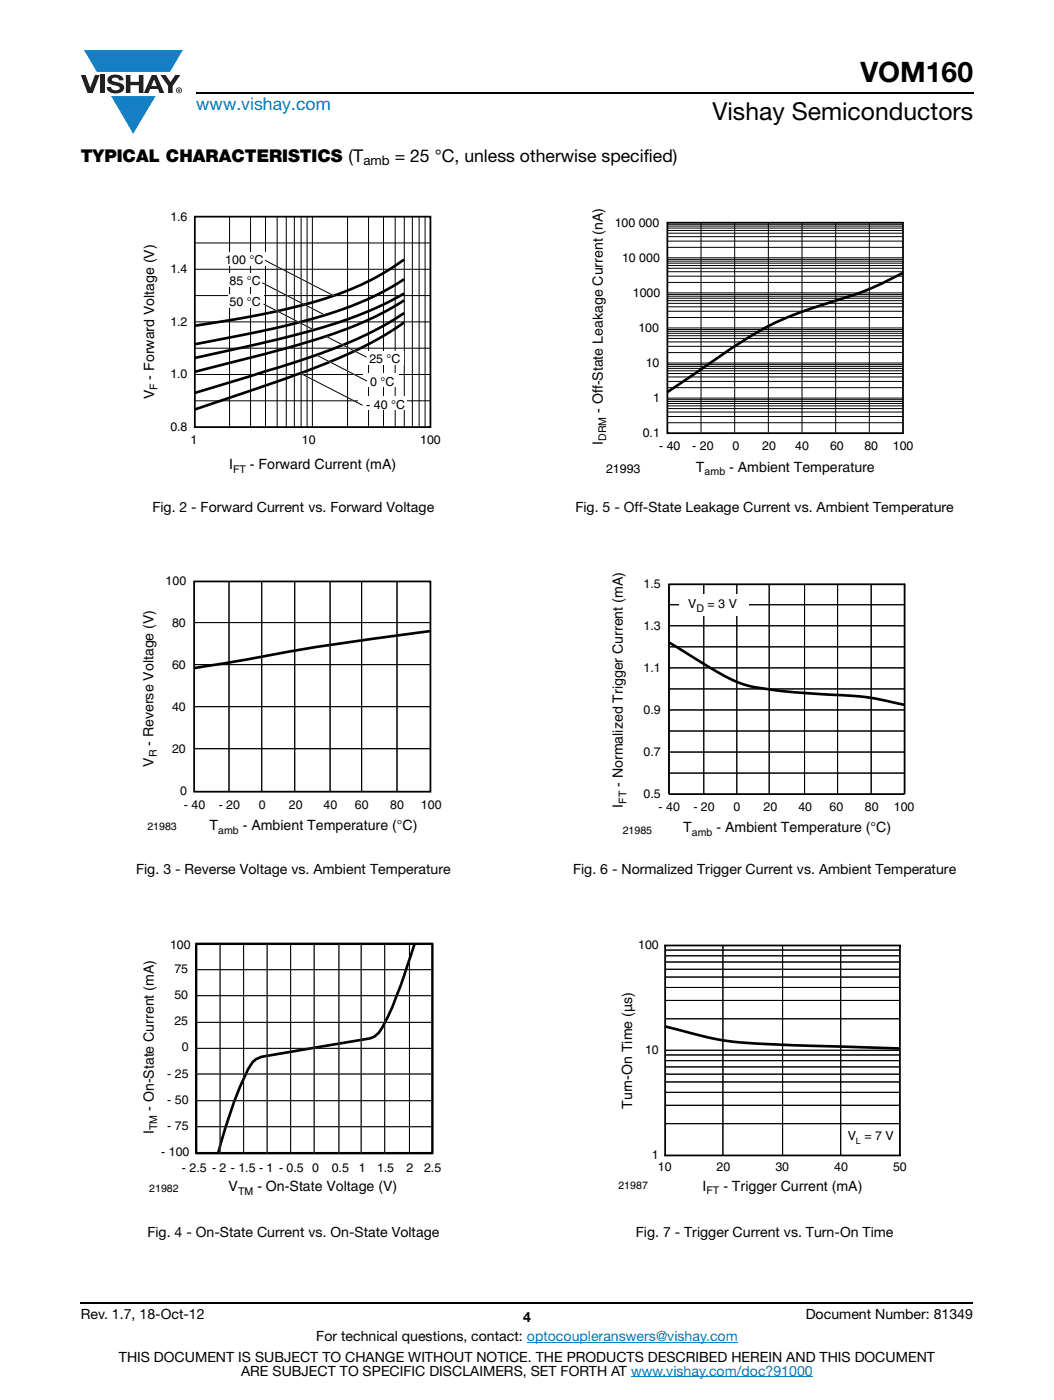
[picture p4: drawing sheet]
<svg xmlns="http://www.w3.org/2000/svg" width="210mm" height="279mm" viewBox="0 0 210 279" stroke-linecap="round" stroke-linejoin="round" font-family="sans-serif">
<g fill="#147fc3">
<path d="M16.8 10h19.7l-2.6 4.3h-1.1h-13.5z"/>
<path d="M22.2 19.2h8.9l-4.5 7.5z"/>
</g>
<g fill="#231f20">
<path d="M16.1 15h1l.9 2.5 .9-2.5h1l-1.4 3.6h-1z"/>
<path d="M20 15h.9v3.6h-.9z"/>
<path d="M21.8 15.3a2.1 2.1 0 0 1 2.7 .3l.1 .4h-.8a.79 .79 0 0 0-.7-.5 .79 .79 0 0 0-.8 .4l.2 .3 1 .2a1.08 1.08 0 0 1 1.3 1 1.08 1.08 0 0 1-1.1 1.2 1.73 1.73 0 0 1-2.4-1.2h.9a.96 .96 0 0 0 .8 .6 .96 .96 0 0 0 .9-.4 1.31 1.31 0 0 0-1.2-.6 1.03 1.03 0 0 1-1.1-.6 1.03 1.03 0 0 1 .2-1.1z"/>
<path d="M25.1 15h.9v1.3h1.7v-1.3h.9v3.6h-.9v-1.6h-1.7v1.6h-.9z"/>
<path d="M32 15h1l1 1.4 1-1.4h1l-1.6 2.2v1.4h-.9v-1.4z"/>
<path d="M30.7 15.9l.6 1.3h-1.1zM30.3 15l-1.6 3.6h.9l.4-.8h1.5l.3 .8h1l-1.6-3.6z"/>
<path d="M35.3 18a.46 .46 0 0 1 .9 0 .46 .46 0 0 1-.9 0zM35.1 18a.6 .6 0 0 0 1.2 0 .6 .6 0 0 0-1.2 0z"/>
<path d="M35.6 17.8h.2v.2h-.2zM35.5 17.7v.7h.1v-.3l.4 .3-.2-.3 .2-.2-.1-.2z"/>
</g>
<path d="M39.1 18.6h155M16.1 260h178" fill="none" stroke="#000" stroke-width=".36"/>
<path d="M105.1 267.9h42.1M125.9 274.8h36.3" fill="none" stroke="#007ec4" stroke-width=".2"/>
<path d="M28.3 41.9h59.6v53.1h-59.6z" fill="#fff"/>
<g fill="none" stroke="#000" stroke-width=".2">
<path d="M38.8 48.5h47.1M38.8 53.7h47.1M38.8 59h47.1M45.8 43.2v42M50 43.2v42M53 43.2v42M55.3 43.2v42M57.1 43.2v42M58.7 43.2v42M60.1 43.2v42M61.3 43.2v42M62.3 43.2v42"/>
<path d="M69.3 43.2v42M73.5 43.2v42M76.5 43.2v42M78.8 43.2v42M80.6 43.2v42M82.3 43.2v42M83.6 43.2v42M84.8 43.2v42M38.8 64.2h47.1M38.8 69.5h47.1M38.8 74.7h47.1M38.8 80h47.1"/>
</g>
<path d="M38.9 43.2h47v42h-47z" fill="none" stroke="#000" stroke-width=".35"/>
<path d="M80.6 51.8l-3.6 2.4-3.5 1.9-4.6 2.1-4.1 1.4-4.7 1.4-6.6 1.5-6.1 1.1-8.5 1.4M80.6 55.7l-3.4 2.1-4 2-3.1 1.3-5.1 1.7-9.7 2.6-16.4 3.3M80.6 58.6l-3.1 1.7-3.6 1.7-4 1.5-4.9 1.6-9.7 2.7-16.4 3.6M80.6 59.9l-3.1 2-3 1.5-3.2 1.4-5.1 1.9-9.1 2.8-18.2 4.7M80.6 62.5l-3.1 2-3.1 1.7-3.3 1.5-4.6 1.9-8.2 2.9-19.4 5.9M80.6 64.3l-2.7 1.9-3.9 2.2-7.3 3.4-10.6 4.1-17.2 5.8" fill="none" stroke="#000" stroke-width=".53"/>
<g fill="#fff">
<path d="M71.6 79.1h9.6v2.8h-9.6z"/>
<path d="M72.3 74.6h7.2v2.7h-7.2z"/>
<path d="M72.6 70h7.9v2.7h-7.9z"/>
<path d="M45.4 58.6h7.2v2.8h-7.2z"/>
<path d="M45.4 54.4h7.2v2.8h-7.2z"/>
<path d="M44.6 50.3h8.7v2.7h-8.7z"/>
<path d="M65 67.1l8.1 4.2z"/>
</g>
<path d="M65 67.1l8.1 4.2" fill="none" stroke="#000" stroke-width=".2"/>
<path d="M63.3 71l9.9 5z" fill="#fff"/>
<path d="M63.3 71l9.9 5" fill="none" stroke="#000" stroke-width=".2"/>
<path d="M60 74.6l12.3 6.3z" fill="#fff"/>
<path d="M60 74.6l12.3 6.3" fill="none" stroke="#000" stroke-width=".2"/>
<path d="M52.6 60.7l9.7 5z" fill="#fff"/>
<path d="M52.6 60.7l9.7 5" fill="none" stroke="#000" stroke-width=".2"/>
<path d="M52.8 51.9l13.7 7.1z" fill="#fff"/>
<path d="M52.8 51.9l13.7 7.1" fill="none" stroke="#000" stroke-width=".2"/>
<path d="M52.3 56.4l12.4 6.4z" fill="#fff"/>
<path d="M52.3 56.4l12.4 6.4" fill="none" stroke="#000" stroke-width=".2"/>
<g fill="#fff">
<path d="M28.2 114.6h59.9v52.4h-59.9z"/>
<path d="M38.7 133.3l9.2-1.5a556.9 556.9 0 0 1 37.8-5.8z"/>
</g>
<path d="M85.7 126l-10 1.3a467.3 467.3 0 0 0-30.8 5.1l-6.2 .9" fill="none" stroke="#000" stroke-width=".53"/>
<path d="M38.7 116h47.2v42h-47.2z" fill="none" stroke="#000" stroke-width=".35"/>
<path d="M45.7 116v41.9M52.2 116v41.9M58.8 116v41.9M65.8 116v41.9M72.1 116.1v41.9M79.2 116.1v41.9M38.7 124.2h47.1M38.7 132.6h47.1M38.7 141h47.1M38.7 149.4h47.1" fill="none" stroke="#050504" stroke-width=".2"/>
<path d="M45.7 116v41.9M52.2 116v41.9M58.8 116v41.9M65.8 116v41.9M72.1 116.1v41.9M79.2 116.1v41.9" fill="none" stroke="#000" stroke-width=".2"/>
<path d="M28.2 187.2h59.8v51.9h-59.8z" fill="#fff"/>
<path d="M39.2 188.4v41.7h47.1l-.1-41.7zM39.1 188.3h47.2v41.9h-47.2z" fill="#050504"/>
<path d="M39.1 188.3h47.2v41.9h-47.2zM39.2 188.4h47l.1 41.7h-47.1z" fill="none" stroke="#000" stroke-width=".35"/>
<path d="M50.4 212l.7-.6 1-.5 21.7-3.7 .9-.3 .9-.8a50.9 50.9 0 0 0 5-11.4l2.1-6.4-39.2 41.8 1.6-5.6a71.7 71.7 0 0 1 4.4-11.2z" fill="#fff"/>
<path d="M82.7 188.3a100.4 100.4 0 0 1-6.4 16.6l-.7 1.2-.9 .8-.9 .3-21.7 3.7a4.4 4.4 0 0 0-2.6 2.5 89.4 89.4 0 0 0-6 16.7" fill="none" stroke="#000" stroke-width=".53"/>
<g fill="none" stroke="#868686" stroke-width=".2">
<path d="M39.1 193.5h47.1M39.1 198.7h47.1M43.9 188.4v41.7M48.6 188.4v41.7M53.3 188.4v41.7M58 188.4v41.7M62.7 188.4v41.7M67.6 188.4v41.7M72 188.4v41.7M76.7 188.4v41.7M81.7 188.4v41.7M39.1 204h47.1"/>
<path d="M39.1 209.2h47.1M39.1 214.3h47.1M39.1 219.7h47.1M39.1 224.9h47.1"/>
</g>
<g fill="none" stroke="#000" stroke-width=".2">
<path d="M39.1 193.5h47.1M39.1 198.7h47.1M43.9 188.4v41.7M48.6 188.4v41.7M53.3 188.4v41.7M58 188.4v41.7M62.7 188.4v41.7M67.6 188.4v41.7M72 188.4v41.7M76.7 188.4v41.7M81.7 188.4v41.7M39.1 204h47.1"/>
<path d="M39.1 209.2h47.1M39.1 214.3h47.1M39.1 219.7h47.1M39.1 224.9h47.1"/>
</g>
<path d="M117.8 41.5h64.4v54h-64.4z" fill="#fff"/>
<g fill="none" stroke="#000" stroke-width=".2">
<path d="M133.1 59.1h47M133.1 59.5h47M133.1 60h47M133.1 58.8h47M133.1 58.5h47M133.1 56.4h47M133.1 55.1h47M133.1 54.2h47M133.1 53.5h47M133.1 52.1h47M133.1 52.5h47M133.1 53h47"/>
<path d="M133.1 51.8h47M133.1 51.4h47M133.1 49.4h47M133.1 48.1h47M133.1 47.2h47M133.1 46.5h47M133.1 45.1h47M133.1 45.5h47M133.1 46h47M133.1 44.8h47M139.8 44.4v41.9M146.6 44.4v41.9"/>
<path d="M153.3 44.4v41.9M160 44.4v41.9M166.7 44.4v41.9M173.4 44.4v41.9M133.1 79.8h47M133.1 79.5h47M133.1 77.4h47M133.1 76.1h47M133.1 75.2h47M133.1 74.5h47M133.1 73.1h47M133.1 73.5h47"/>
<path d="M133.1 74h47M133.1 72.8h47M133.1 72.5h47M133.1 70.4h47M133.1 69.1h47M133.1 68.2h47M133.1 67.5h47M133.1 66.1h47M133.1 66.5h47M133.1 67h47M133.1 65.8h47M133.1 65.5h47"/>
<path d="M133.1 63.4h47M133.1 62.1h47M133.1 61.2h47M133.1 60.5h47M133.1 84.4h47M133.1 83.1h47M133.1 82.2h47M133.1 81.5h47M133.1 80.1h47M133.1 80.5h47M133.1 81h47"/>
</g>
<path d="M133.1 44.4h47v42h-47z" fill="none" stroke="#000" stroke-width=".35"/>
<path d="M180.1 54.5a71.9 71.9 0 0 1-16.4 6.5 63 63 0 0 0-19.6 9.7l-11 7.6" fill="none" stroke="#000" stroke-width=".53"/>
<path d="M121.8 114.2h60.6v53.2h-60.6z" fill="#fff"/>
<path d="M133.3 116.6h47.3zM133.5 158.5h46.9z" fill="#050504"/>
<path d="M133.3 116.6h47.3M133.4 116.6l.1 41.9h46.9M180.4 116.5v41.9" fill="none" stroke="#000" stroke-width=".35"/>
<g fill="none" stroke="#050504" stroke-width=".2">
<path d="M133.4 116.6v41.9M140.4 116.6v41.9M147 116.6v41.9M153.4 116.6v41.9M160.5 116.6v41.9M167.1 116.6v41.9M173.8 116.6v41.9M180.4 116.5v41.9M133.4 120.7h47M133.4 124.9h47M133.4 129.1h47M133.4 133.3h47"/>
<path d="M133.4 137.5h47M133.4 141.7h47M133.4 145.9h47M133.4 150.1h47M133.4 154.3h47"/>
</g>
<path d="M133.5 128.3l8.2 5a23.9 23.9 0 0 0 12.1 4.3 234.8 234.8 0 0 0 17.7 1.4l3.2 .4 5.8 1.3" fill="none" stroke="#000" stroke-width=".53"/>
<g fill="none" stroke="#000" stroke-width=".2">
<path d="M140.4 116.6v41.9M147 116.6v41.9M153.4 116.6v41.9M160.5 116.6v41.9M167.1 116.6v41.9M173.8 116.6v41.9M133.4 120.7h47M133.4 124.9h47M133.4 129.1h47M133.4 133.3h47M133.4 137.5h47M133.4 141.7h47"/>
<path d="M133.4 145.9h47M133.4 150.1h47M133.4 154.3h47"/>
</g>
<g fill="#fff">
<path d="M135.5 118.6h13.9v4.4h-13.9z"/>
<path d="M123.4 187.3h57.5v51.7h-57.5z"/>
</g>
<path d="M132.6 188.7h47v41.9h-47z" fill="none" stroke="#000" stroke-width=".35"/>
<path d="M132.6 204.8l3 .8a70.4 70.4 0 0 0 20.2 2.9l23.7 .8" fill="none" stroke="#000" stroke-width=".53"/>
<g fill="none" stroke="#050504" stroke-width=".2">
<path d="M132.6 189.6h46.8M132.6 199.7h46.9M132.6 197.1h46.9M132.6 195h46.9M132.6 193.4h46.9M132.6 192h46.9M132.6 190.7h46.9M144.2 188.7v41.9M156.1 188.7v41.9M167.7 188.7v41.9M132.6 210.5h46.8M132.6 218h46.9"/>
<path d="M132.6 215.9h46.9M132.6 214.4h46.9M132.6 212.9h46.9M132.6 211.7h46.9M132.6 203.3h46.9M132.6 209.6h46.9M132.6 224.3h46.9M132.6 220.6h46.9"/>
</g>
<g fill="none" stroke="#000" stroke-width=".2">
<path d="M132.6 189.6h46.8M132.6 199.7h46.9M132.6 197.1h46.9M132.6 195h46.9M132.6 193.4h46.9M132.6 192h46.9M132.6 190.7h46.9M144.2 188.7v41.9M156.1 188.7v41.9M167.7 188.7v41.9M132.6 210.5h46.8M132.6 218h46.9"/>
<path d="M132.6 215.9h46.9M132.6 214.4h46.9M132.6 212.9h46.9M132.6 211.7h46.9M132.6 203.3h46.9M132.6 209.6h46.9M132.6 224.3h46.9M132.6 220.6h46.9"/>
</g>
<path d="M168.7 225.4h10v3.5h-10z" fill="#fff"/>
<text font-size="5.6" x="171.7" y="16.4">VOM160</text>
<text font-size="4.9" x="142.1" y="24">Vishay Semiconductors</text>
<text font-size="3.5" fill="#007ec4" x="39.1" y="21.9">www.vishay.com</text>
<g font-size="3.5">
<text x="16.1" y="32.3">TYPICAL CHARACTERISTICS (T</text>
<text x="78.7" y="32.3">= 25 °C, unless otherwise specified)</text>
</g>
<g font-size="2.8">
<text x="30.7" y="75.7" transform="rotate(-90 30.7 75.7)">- Forward Voltage (V)</text>
<text x="30.7" y="79.7" transform="rotate(-90 30.7 79.7)">V</text>
<text x="45.7" y="93.7">I</text>
<text x="49.9" y="93.7">- Forward Current (mA)</text>
<text x="30.4" y="102.1">Fig. 2 - Forward Current vs. Forward Voltage</text>
<text x="114.8" y="102.1">Fig. 5 - Off-State Leakage Current vs. Ambient Temperature</text>
<text x="27.1" y="174.5">Fig. 3 - Reverse Voltage vs. Ambient Temperature</text>
<text x="114.3" y="174.5">Fig. 6 - Normalized Trigger Current vs. Ambient Temperature</text>
<text x="29.4" y="246.8">Fig. 4 - On-State Current vs. On-State Voltage</text>
<text x="126.8" y="246.8">Fig. 7 - Trigger Current vs. Turn-On Time</text>
<text x="16.1" y="263.3">Rev. 1.7, 18-Oct-12</text>
<text x="104.3" y="263.8">4</text>
<text x="160.7" y="263.3">Document Number: 81349</text>
<text x="63.1" y="267.7">For technical questions, contact: optocoupleranswers@vishay.com</text>
<text x="23.7" y="271.7">THIS DOCUMENT IS SUBJECT TO CHANGE WITHOUT NOTICE. THE PRODUCTS DESCRIBED HEREIN AND THIS DOCUMENT</text>
<text x="48.1" y="274.6">ARE SUBJECT TO SPECIFIC DISCLAIMERS, SET FORTH AT www.vishay.com/doc?91000</text>
</g>
<g font-size="2.8" fill="#050504">
<text x="120.2" y="82.4" transform="rotate(-90 120.2 82.4)">- Off-State Leakage Current (nA)</text>
<text x="120.2" y="88.8" transform="rotate(-90 120.2 88.8)">I</text>
<text x="138.8" y="94.1">T</text>
<text x="145.5" y="94.1">- Ambient Temperature</text>
<text x="30.6" y="148.9" transform="rotate(-90 30.6 148.9)">- Reverse Voltage (V)</text>
<text x="30.6" y="153" transform="rotate(-90 30.6 153)">V</text>
<text x="124.2" y="161.2" transform="rotate(-90 124.2 161.2)">I</text>
<text x="124.2" y="157" transform="rotate(-90 124.2 157)">- Normalized Trigger Current (mA)</text>
<text x="41.8" y="165.7">T</text>
<text x="48.4" y="165.7">- Ambient Temperature (°C)</text>
<text x="136.3" y="166.1">T</text>
<text x="142.9" y="166.1">- Ambient Temperature (°C)</text>
<text x="30.7" y="221.7" transform="rotate(-90 30.7 221.7)">- On-State Current (mA)</text>
<text x="126.1" y="221.3" transform="rotate(-90 126.1 221.3)">Turn-On Time (µs)</text>
<text x="30.7" y="226.3" transform="rotate(-90 30.7 226.3)">I</text>
<text x="45.6" y="237.7">V</text>
<text x="51.3" y="237.7">- On-State Voltage (V)</text>
<text x="140.1" y="237.6">I</text>
<text x="144.3" y="237.6">- Trigger Current (mA)</text>
</g>
<text font-size="2.6" x="72.5" y="33">amb</text>
<g font-size="2.5">
<text x="34" y="44.1">1.6</text>
<text x="122.6" y="45.3">100 000</text>
<text x="44.9" y="52.7">100 °C</text>
<text x="124.1" y="52.3">10 000</text>
<text x="34" y="54.5">1.4</text>
<text x="45.8" y="56.8">85 °C</text>
<text x="126.2" y="59.3">1000</text>
<text x="34" y="65">1.2</text>
<text x="45.8" y="61">50 °C</text>
<text x="127.4" y="66.3">100</text>
<text x="34" y="75.5">1.0</text>
<text x="73.7" y="72.4">25 °C</text>
<text x="73.9" y="76.9">0 °C</text>
<text x="128.8" y="73.3">10</text>
<text x="73.1" y="81.5">- 40 °C</text>
<text x="130.3" y="80.3">1</text>
<text x="34" y="85.9">0.8</text>
<text x="38" y="88.6">1</text>
<text x="60.2" y="88.6">10</text>
<text x="83.8" y="88.6">100</text>
<text x="128.2" y="87.3">0.1</text>
<text x="131.5" y="89.8">- 40</text>
<text x="138.1" y="89.8">- 20</text>
<text x="146.1" y="89.8">0</text>
<text x="152" y="89.8">20</text>
<text x="158.6" y="89.8">40</text>
<text x="165.6" y="89.8">60</text>
<text x="172.4" y="89.8">80</text>
<text x="178.1" y="89.8">100</text>
<text x="120.9" y="94.3">21993</text>
<text x="137.3" y="121.4">V</text>
<text x="141.2" y="121.4">= 3 V</text>
<text x="169.1" y="227.5">V = 7 V</text>
<text x="36.3" y="233.8">- 2.5 - 2 - 1.5 - 1 - 0.5 0</text>
<text x="66.2" y="233.8">0.5</text>
<text x="71.6" y="233.8">1</text>
<text x="75.2" y="233.8">1.5</text>
<text x="81.1" y="233.8">2</text>
<text x="84.6" y="233.8">2.5</text>
</g>
<g font-size="2.5" fill="#050504">
<text x="33" y="116.7">100</text>
<text x="128.4" y="117.3">1.5</text>
<text x="34.3" y="125.1">80</text>
<text x="128.4" y="125.7">1.3</text>
<text x="34.3" y="133.5">60</text>
<text x="128.4" y="134.1">1.1</text>
<text x="34.3" y="141.8">40</text>
<text x="128.4" y="142.5">0.9</text>
<text x="34.3" y="150.2">20</text>
<text x="128.4" y="150.9">0.7</text>
<text x="35.9" y="158.6">0</text>
<text x="36.7" y="161.5">- 40</text>
<text x="43.6" y="161.5">- 20</text>
<text x="51.6" y="161.5">0</text>
<text x="57.6" y="161.5">20</text>
<text x="64.6" y="161.5">40</text>
<text x="70.8" y="161.5">60</text>
<text x="77.8" y="161.5">80</text>
<text x="84" y="161.5">100</text>
<text x="128.4" y="159.3">0.5</text>
<text x="131.4" y="161.9">- 40</text>
<text x="138.3" y="161.9">- 20</text>
<text x="146.3" y="161.9">0</text>
<text x="152.3" y="161.9">20</text>
<text x="159.3" y="161.9">40</text>
<text x="165.5" y="161.9">60</text>
<text x="172.5" y="161.9">80</text>
<text x="178.3" y="161.9">100</text>
<text x="33.9" y="189.4">100</text>
<text x="127.3" y="189.5">100</text>
<text x="34.8" y="194.2">75</text>
<text x="34.8" y="199.4">50</text>
<text x="34.8" y="204.6">25</text>
<text x="36.2" y="209.8">0</text>
<text x="33.4" y="215">- 25</text>
<text x="128.7" y="210.4">10</text>
<text x="33.4" y="220.3">- 50</text>
<text x="33.4" y="225.5">- 75</text>
<text x="32.2" y="230.7">- 100</text>
<text x="130" y="231.3">1</text>
<text x="131.2" y="233.7">10</text>
<text x="143" y="233.7">20</text>
<text x="154.7" y="233.7">30</text>
<text x="166.4" y="233.7">40</text>
<text x="178.1" y="233.7">50</text>
</g>
<g font-size="2.1">
<text x="31.4" y="77.8" transform="rotate(-90 31.4 77.8)">F</text>
<text x="46.5" y="94.4">FT</text>
<text x="138.9" y="122.1">D</text>
<text x="29.4" y="165.7">21983</text>
<text x="124.2" y="166.5">21985</text>
<text x="29.8" y="237.8">21982</text>
<text x="123.4" y="237.3">21987</text>
</g>
<g font-size="2.1" fill="#050504">
<text x="120.9" y="88" transform="rotate(-90 120.9 88)">DRM</text>
<text x="140.6" y="94.8">amb</text>
<text x="31.3" y="151.2" transform="rotate(-90 31.3 151.2)">R</text>
<text x="125" y="160.4" transform="rotate(-90 125 160.4)">FT</text>
<text x="43.5" y="166.4">amb</text>
<text x="138" y="166.8">amb</text>
<text x="31.4" y="225.5" transform="rotate(-90 31.4 225.5)">TM</text>
<text x="47.5" y="238.4">TM</text>
<text x="140.9" y="238.3">FT</text>
</g>
<text font-size="1.8" x="170.8" y="228.2">L</text>
</svg>
